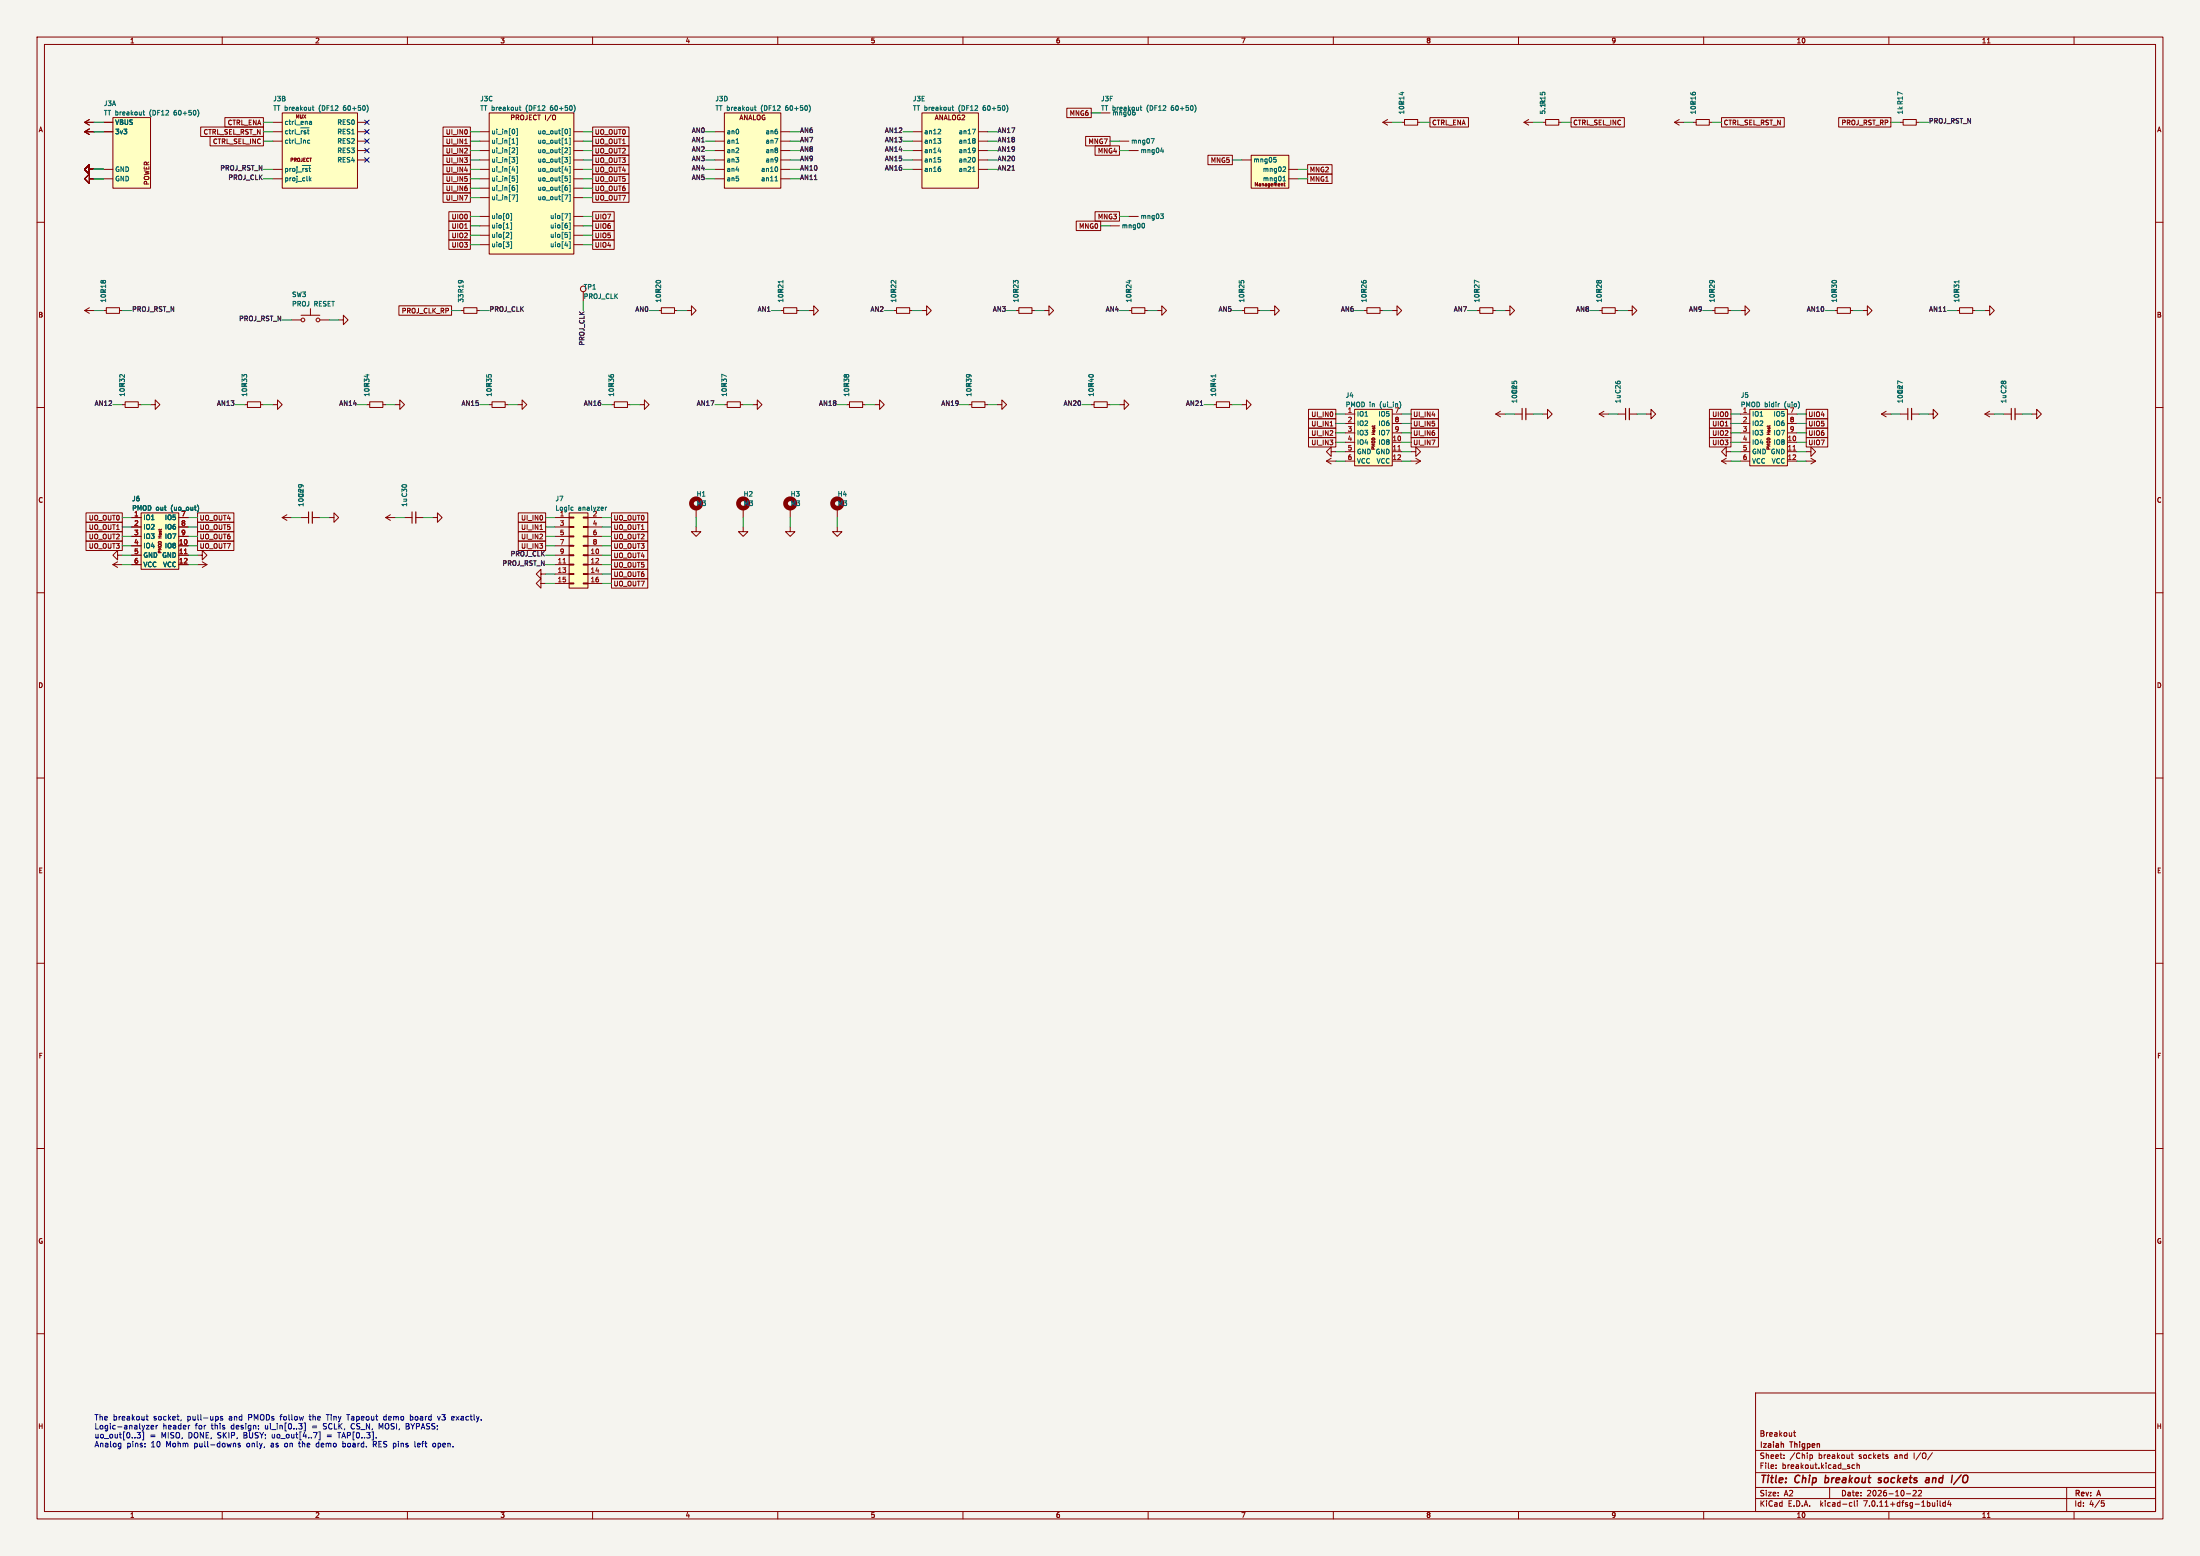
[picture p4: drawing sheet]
<svg xmlns="http://www.w3.org/2000/svg" width="594mm" height="420mm" viewBox="0 0 594 420" stroke-linecap="round" stroke-linejoin="round" font-family="sans-serif">
<path d="M0 0h594v420h-594z" fill="#f5f4ef" stroke="#f5f4ef" stroke-width=".27"/>
<g fill="none" stroke="#840000" stroke-width=".27">
<path d="M10 10h574v400h-574zM12 12h570v396h-570zM60 10v2M110 10v2M160 10v2M210 10v2M260 10v2M310 10v2M360 10v2M410 10v2M460 10v2M510 10v2"/>
<path d="M536.6 11.6h.7M560 10v2M22.9 35.6h2.5M22.9 33h2.5M22.9 35.6l1.2 .7M22.9 33l1.2 .8M24.1 34.8l-1.2 .8M24.1 32.3l-1.2 .7M27.9 35.6h2.6M27.9 33h2.6M30.5 31.8h10.1v19h-10.1zM54.2 34.3h16.9v2.5h-16.9z"/>
<path d="M56.7 36.8h14.4v2.6h-14.4zM60.7 31.8h10.4v2.5h-10.4zM73.7 38.1h2.5M73.7 35.6h2.5M73.7 33h2.5M76.2 30.5h20.3v20.3h-20.3zM96.5 38.1h2.6M96.5 35.6h2.6M96.5 33h2.6M119.6 34.3h7.4v2.5h-7.4zM119.6 36.8h7.4v2.6h-7.4zM119.6 39.4h7.4v2.5h-7.4z"/>
<path d="M125.5 38.8h.7M129.5 38.1h2.6M129.5 35.6h2.6M132.1 30.5h22.8v38.1h-22.8zM149.9 31.2v.9M154.9 38.1h2.6M154.9 35.6h2.6M160 39.4h9.8v2.5h-9.8zM160 36.8h9.8v2.6h-9.8zM160 34.3h9.8v2.5h-9.8zM193 38.1h2.6M193 35.6h2.6"/>
<path d="M195.6 30.5h15.2v20.3h-15.2zM210.8 38.1h2.6M210.8 35.6h2.6M246.4 38.1h2.5M246.4 35.6h2.5M248.9 30.5h15.3v20.3h-15.3zM264.2 38.1h2.5M264.2 35.6h2.5M288 29.2h6.6v2.6h-6.6zM293.1 36.8h6.6v2.6h-6.6zM295.7 39.4h6.6v2.5h-6.6zM302.3 38.1h2.5"/>
<path d="M373.4 33h2.5M373.4 33l1.2 .8M374.6 32.3l-1.2 .7M378.5 33h.7M379.2 32.3h3.6v1.5h-3.6zM382.8 33h.7M386.1 31.8h10.4v2.5h-10.4zM411.5 33h2.5M411.5 33l1.2 .8M412.7 32.3l-1.2 .7M416.6 33h.7M417.3 32.3h3.6v1.5h-3.6z"/>
<path d="M420.9 33h.7M424.2 31.8h14.4v2.5h-14.4zM452.1 33h2.6M452.1 33l1.3 .8M453.4 32.3l-1.3 .7M457.2 33h.8M458 32.3h3.5v1.5h-3.5zM461.5 33h.8M464.8 31.8h17v2.5h-17zM496.4 31.8h14.1v2.5h-14.1zM513.1 33h.7M513.8 32.3h3.6v1.5h-3.6z"/>
<path d="M517.4 33h.8M10 60h2M24.1 45.7v-1.2l-1.2 1.2 1.2 1.3v-1.3h1.3M24.1 48.3v-1.3l-1.2 1.3 1.2 1.2v-1.2h1.3M27.9 45.7h2.6M27.9 48.3h2.6M73.7 45.7h2.5M73.7 48.3h2.5M96.5 43.2h2.6M96.5 40.6h2.6M119.6 41.9h7.4v2.6h-7.4zM119.6 44.5h7.4v2.5h-7.4z"/>
<path d="M119.6 47h7.4v2.5h-7.4zM119.6 49.5h7.4v2.6h-7.4zM119.6 52.1h7.4v2.5h-7.4zM121.2 59.7h5.8v2.5h-5.8zM121.2 57.2h5.8v2.5h-5.8zM129.5 45.7h2.6M129.5 48.3h2.6M129.5 43.2h2.6M129.5 40.6h2.6M129.5 58.4h2.6M129.5 50.8h2.6M129.5 53.3h2.6"/>
<path d="M154.9 45.7h2.6M154.9 48.3h2.6M154.9 43.2h2.6M154.9 40.6h2.6M154.9 58.4h2.6M154.9 50.8h2.6M154.9 53.3h2.6M160 57.2h5.8v2.5h-5.8zM160 59.7h5.8v2.5h-5.8zM160 47h9.8v2.5h-9.8zM160 44.5h9.8v2.5h-9.8zM160 49.5h9.8v2.6h-9.8z"/>
<path d="M160 41.9h9.8v2.6h-9.8zM160 52.1h9.8v2.5h-9.8zM193 45.7h2.6M193 48.3h2.6M193 43.2h2.6M193 40.6h2.6M210.8 45.7h2.6M210.8 48.3h2.6M210.8 43.2h2.6M210.8 40.6h2.6M246.4 45.7h2.5M246.4 43.2h2.5"/>
<path d="M246.4 40.6h2.5M264.2 45.7h2.5M264.2 43.2h2.5M264.2 40.6h2.5M290.6 59.7h6.6v2.5h-6.6zM295.7 57.2h6.6v2.5h-6.6zM304.8 40.6h2.5M304.8 58.4h2.5M326.1 41.9h6.6v2.6h-6.6zM335.3 43.2h2.5M337.8 41.9h10.2v8.9h-10.2zM346.6 49.6h.4"/>
<path d="M346.8 49.3v.8l.2 .1M348 45.7h2.5M348 48.3h2.5M353.1 47h6.6v2.5h-6.6zM353.1 44.5h6.6v2.5h-6.6zM582 60h2M121.2 64.8h5.8v2.5h-5.8zM121.2 62.2h5.8v2.6h-5.8zM129.5 66h2.6M129.5 63.5h2.6M129.5 61h2.6M154.9 66h2.6"/>
<path d="M154.9 63.5h2.6M154.9 61h2.6M157.5 78.7v2.6M160 62.2h5.8v2.6h-5.8zM160 64.8h5.8v2.5h-5.8zM299.7 61h2.6M22.9 83.8h2.5M22.9 83.8l1.2 .8M24.1 83.1l-1.2 .7M27.9 83.8h.8M28.7 83.1h3.6v1.5h-3.6zM32.3 83.8h.7"/>
<path d="M78.7 86.4h2.6M81.3 85.1h5.1M83.8 83.3v1.8M86.4 86.4h2.5M91.4 86.4h1.3v-1.3l1.3 1.3-1.3 1.2v-1.2M107.7 82.6h14.2v2.5h-14.2zM124.5 83.8h.7M125.2 83.1h3.6v1.5h-3.6zM128.8 83.8h.7M177.8 83.8h.8M178.6 83.1h3.5v1.5h-3.5zM182.1 83.8h.8"/>
<path d="M185.4 83.8h1.3v-1.2l1.3 1.2-1.3 1.3v-1.3M210.8 83.8h.8M211.6 83.1h3.5v1.5h-3.5zM215.1 83.8h.8M218.4 83.8h1.3v-1.2l1.3 1.2-1.3 1.3v-1.3M241.3 83.8h.8M242.1 83.1h3.5v1.5h-3.5zM245.6 83.8h.8M248.9 83.8h1.3v-1.2l1.3 1.2-1.3 1.3v-1.3M274.3 83.8h.8M275.1 83.1h3.5v1.5h-3.5zM278.6 83.8h.8"/>
<path d="M281.9 83.8h1.3v-1.2l1.3 1.2-1.3 1.3v-1.3M304.8 83.8h.8M305.6 83.1h3.5v1.5h-3.5zM309.1 83.8h.8M312.4 83.8h1.3v-1.2l1.3 1.2-1.3 1.3v-1.3M335.3 83.8h.7M336 83.1h3.6v1.5h-3.6zM339.6 83.8h.8M342.9 83.8h1.3v-1.2l1.2 1.2-1.2 1.3v-1.3M368.3 83.8h.8M369.1 83.1h3.5v1.5h-3.5zM372.6 83.8h.8"/>
<path d="M375.9 83.8h1.3v-1.2l1.3 1.2-1.3 1.3v-1.3M398.8 83.8h.7M399.5 83.1h3.6v1.5h-3.6zM403.1 83.8h.8M406.4 83.8h1.3v-1.2l1.2 1.2-1.2 1.3v-1.3M431.8 83.8h.8M432.6 83.1h3.5v1.5h-3.5zM436.1 83.8h.8M439.4 83.8h1.3v-1.2l1.3 1.2-1.3 1.3v-1.3M462.3 83.8h.7M463 83.1h3.6v1.5h-3.6zM466.6 83.8h.8"/>
<path d="M469.9 83.8h1.3v-1.2l1.2 1.2-1.2 1.3v-1.3M495.3 83.8h.8M496.1 83.1h3.5v1.5h-3.5zM499.6 83.8h.8M502.9 83.8h1.3v-1.2l1.3 1.2-1.3 1.3v-1.3M528.3 83.8h.8M529.1 83.1h3.5v1.5h-3.5zM532.6 83.8h.8M535.9 83.8h1.3v-1.2l1.3 1.2-1.3 1.3v-1.3M10 110h2M33 109.2h.8M33.8 108.5h3.5v1.5h-3.5z"/>
<path d="M37.3 109.2h.8M40.6 109.2h1.3v-1.2l1.3 1.2-1.3 1.3v-1.3M66 109.2h.8M66.8 108.5h3.6v1.5h-3.6zM70.4 109.2h.7M73.7 109.2h1.2v-1.2l1.3 1.2-1.3 1.3v-1.3M99.1 109.2h.7M99.8 108.5h3.6v1.5h-3.6zM103.4 109.2h.7M106.7 109.2h1.2v-1.2l1.3 1.2-1.3 1.3v-1.3M132.1 109.2h.7M132.8 108.5h3.6v1.5h-3.6z"/>
<path d="M136.4 109.2h.8M139.7 109.2h1.3v-1.2l1.2 1.2-1.2 1.3v-1.3M165.1 109.2h.8M165.9 108.5h3.5v1.5h-3.5zM169.4 109.2h.8M172.7 109.2h1.3v-1.2l1.3 1.2-1.3 1.3v-1.3M195.6 109.2h.7M196.3 108.5h3.6v1.5h-3.6zM199.9 109.2h.8M203.2 109.2h1.3v-1.2l1.2 1.2-1.2 1.3v-1.3M228.6 109.2h.8M229.4 108.5h3.5v1.5h-3.5z"/>
<path d="M232.9 109.2h.8M236.2 109.2h1.3v-1.2l1.3 1.2-1.3 1.3v-1.3M261.6 109.2h.8M262.4 108.5h3.5v1.5h-3.5zM265.9 109.2h.8M269.2 109.2h1.3v-1.2l1.3 1.2-1.3 1.3v-1.3M294.6 109.2h.8M295.4 108.5h3.6v1.5h-3.6zM299 109.2h.7M302.3 109.2h1.2v-1.2l1.3 1.2-1.3 1.3v-1.3M327.7 109.2h.7M328.4 108.5h3.6v1.5h-3.6z"/>
<path d="M332 109.2h.7M335.3 109.2h1.2v-1.2l1.3 1.2-1.3 1.3v-1.3M353.3 113h7.4v2.6h-7.4zM353.3 118.1h7.4v2.6h-7.4zM353.3 110.5h7.4v2.5h-7.4zM353.3 115.6h7.4v2.5h-7.4zM359.1 115h.8M363.2 111.8h2.6M363.2 119.4h2.6M363.2 114.3h2.6M363.2 116.8h2.6M365.8 110.5h10.1v15.2h-10.1z"/>
<path d="M375.9 111.8h2.6M375.9 119.4h2.6M375.9 114.3h2.6M375.9 116.8h2.6M381 110.5h7.4v2.5h-7.4zM381 113h7.4v2.6h-7.4zM381 115.6h7.4v2.5h-7.4zM381 118.1h7.4v2.6h-7.4zM403.9 111.8h2.5M403.9 111.8l1.2 .7M405.1 111l-1.2 .8M408.9 111.8h2.1"/>
<path d="M412 111.8h2M416.6 111.8h1.2v-1.3l1.3 1.3-1.3 1.2v-1.2M431.8 111.8h2.5M431.8 111.8l1.3 .7M433.1 111l-1.3 .8M436.9 111.8h2M439.9 111.8h2.1M444.5 111.8h1.3v-1.3l1.2 1.3-1.2 1.2v-1.2M461.6 110.5h5.8v2.5h-5.8zM461.6 113h5.8v2.6h-5.8zM461.6 115.6h5.8v2.5h-5.8zM461.6 118.1h5.8v2.6h-5.8z"/>
<path d="M469.9 111.8h2.5M469.9 119.4h2.5M469.9 114.3h2.5M469.9 116.8h2.5M472.4 110.5h10.2v15.2h-10.2zM482.6 111.8h2.5M482.6 119.4h2.5M482.6 114.3h2.5M482.6 116.8h2.5M487.7 110.5h5.8v2.5h-5.8zM487.7 113h5.8v2.6h-5.8zM487.7 115.6h5.8v2.5h-5.8z"/>
<path d="M487.7 118.1h5.8v2.6h-5.8zM508 111.8h2.5M508 111.8l1.3 .7M509.3 111l-1.3 .8M513.1 111.8h2M516.1 111.8h2.1M520.7 111.8h1.3v-1.3l1.2 1.3-1.2 1.2v-1.2M535.9 111.8h2.6M535.9 111.8l1.3 .7M537.2 111l-1.3 .8M541 111.8h2.1M544.1 111.8h2"/>
<path d="M548.6 111.8h1.3v-1.3l1.3 1.3-1.3 1.2v-1.2M582 110h2M23.2 138.4h9.8v2.6h-9.8zM35.6 139.7h2.5M38.1 138.4h10.2v15.3h-10.2zM48.3 139.7h2.5M53.3 138.4h9.8v2.6h-9.8zM76.2 139.7h2.5M76.2 139.7l1.3 .8M77.5 138.9l-1.3 .8M81.3 139.7h2M84.3 139.7h2.1"/>
<path d="M88.9 139.7h1.3v-1.3l1.2 1.3-1.2 1.3v-1.3M104.1 139.7h2.6M104.1 139.7l1.3 .8M105.4 138.9l-1.3 .8M109.2 139.7h2.1M112.3 139.7h2M116.8 139.7h1.3v-1.3l1.3 1.3-1.3 1.3v-1.3M139.9 138.4h7.4v2.6h-7.4zM149.9 139.7h3.8M153.7 139.6h1.2v.2h-1.2zM153.7 138.4h5v20.4h-5zM157.5 139.6h1.2v.2h-1.2z"/>
<path d="M158.7 139.7h3.9M165.1 138.4h9.8v2.6h-9.8zM188 137.2v2.5M200.7 137.2v2.5M213.4 137.2v2.5M226.1 137.2v2.5M358.1 124.5h2.6M358.1 124.5l1.3 .7M359.4 121.9v-1.2l-1.3 1.2 1.3 1.3v-1.3h1.3M359.4 123.7l-1.3 .8M363.2 124.5h2.6M363.2 121.9h2.6"/>
<path d="M375.9 124.5h2.6M375.9 121.9h2.6M381 121.9h1.3v-1.2l1.2 1.2-1.2 1.3v-1.3M381 124.5h2.5M382.3 123.7l1.2 .8M383.5 124.5l-1.2 .7M464.8 124.5h2.6M464.8 124.5l1.3 .7M466.1 121.9v-1.2l-1.3 1.2 1.3 1.3v-1.3h1.3M466.1 123.7l-1.3 .8M469.9 124.5h2.5M469.9 121.9h2.5"/>
<path d="M482.6 124.5h2.5M482.6 121.9h2.5M487.7 121.9h1.2v-1.2l1.3 1.2-1.3 1.3v-1.3M487.7 124.5h2.5M488.9 123.7l1.3 .8M490.2 124.5l-1.3 .7M10 160h2M23.2 143.5h9.8v2.6h-9.8zM23.2 141h9.8v2.5h-9.8zM23.2 146.1h9.8v2.5h-9.8zM30.5 152.4h2.5M30.5 152.4l1.2 .8"/>
<path d="M31.7 149.9v-1.3l-1.2 1.3 1.2 1.2v-1.2h1.3M31.7 151.6l-1.2 .8M35.6 149.9h2.5M35.6 152.4h2.5M35.6 142.2h2.5M35.6 144.8h2.5M35.6 147.3h2.5M48.3 149.9h2.5M48.3 152.4h2.5M48.3 142.2h2.5M48.3 144.8h2.5M48.3 147.3h2.5"/>
<path d="M53.3 149.9h1.3v-1.3l1.3 1.3-1.3 1.2v-1.2M53.3 141h9.8v2.5h-9.8zM53.3 143.5h9.8v2.6h-9.8zM53.3 146.1h9.8v2.5h-9.8zM53.3 152.4h2.6M54.6 151.6l1.3 .8M55.9 152.4l-1.3 .8M139.9 143.5h7.4v2.6h-7.4zM139.9 141h7.4v2.5h-7.4zM139.9 146.1h7.4v2.5h-7.4zM145.8 142.9h.7M146 154.9v-1.2l-1.2 1.2 1.2 1.3v-1.3h1.3"/>
<path d="M146 157.5v-1.3l-1.2 1.3 1.2 1.3v-1.3h1.3M149.9 149.9h3.8M149.9 152.4h3.8M149.9 154.9h3.8M149.9 157.5h3.8M149.9 142.2h3.8M149.9 144.8h3.8M149.9 147.3h3.8M153.7 157.4h1.2v.2h-1.2zM153.7 154.8h1.2v.3h-1.2zM153.7 152.3h1.2v.2h-1.2zM153.7 149.7h1.2v.3h-1.2z"/>
<path d="M153.7 147.2h1.2v.2h-1.2zM153.7 144.7h1.2v.2h-1.2zM153.7 142.1h1.2v.3h-1.2zM157.5 157.4h1.2v.2h-1.2zM157.5 154.8h1.2v.3h-1.2zM157.5 152.3h1.2v.2h-1.2zM157.5 149.7h1.2v.3h-1.2zM157.5 147.2h1.2v.2h-1.2zM157.5 144.7h1.2v.2h-1.2zM157.5 142.1h1.2v.3h-1.2zM158.7 149.9h3.9M158.7 152.4h3.9"/>
<path d="M158.7 154.9h3.9M158.7 157.5h3.9M158.7 142.2h3.9M158.7 144.8h3.9M158.7 147.3h3.9M165.1 143.5h9.8v2.6h-9.8zM165.1 146.1h9.8v2.5h-9.8zM165.1 151.1h9.8v2.6h-9.8zM165.1 156.2h9.8v2.6h-9.8zM165.1 153.7h9.8v2.5h-9.8zM165.1 141h9.8v2.5h-9.8zM165.1 148.6h9.8v2.5h-9.8z"/>
<path d="M188 142.2v1.3h1.2l-1.2 1.3-1.3-1.3h1.3M200.7 142.2v1.3h1.2l-1.2 1.3-1.3-1.3h1.3M213.4 142.2v1.3h1.2l-1.2 1.3-1.3-1.3h1.3M226.1 142.2v1.3h1.2l-1.2 1.3-1.3-1.3h1.3M582 160h2M10 210h2M582 210h2M10 260h2M582 260h2M10 310h2M582 310h2M10 360h2"/>
<path d="M474 376h108v32h-108zM582 360h2M474 397.5h108M474 391.5h108M479.5 396.2v.2M479.5 395.4v.2M481.7 393.5v.2M481.7 392.7v.2M484.2 386.7h.6M484.5 386.2v1.3l.3 .2M488.7 392.7h.4l.3 .3-.2 .6h-.5M499.8 392.7h.6"/>
<path d="M500 392.2v1.3l.4 .2M500.7 395.4h-.4l-.3 .3 .2 .6h.5M501.4 395.5l.6-.1v1M501.4 394.9v1.5M509.7 393.2v.4M521.7 392.1l-1.2 1.9M60 408v2M110 408v2M160 408v2M210 408v2M260 408v2M310 408v2"/>
<path d="M360 408v2M410 408v2M460 408v2M474 404.5h108M474 401.5h108M494 401.5v3M499.6 405.6h.4M500 406.5l-.4 .1M500.7 405.1v1.3l.2 .2M501.5 405.1v.1M501.5 405.6v1M510 408v2"/>
<path d="M514.7 403.2h1.2M516.5 402.4l.6-.1 .3 .4-.9 1.1h.9M518 402.4l.5-.1 .3 .4-.9 1.1h.9M523.1 405.1v.1M523.1 405.6v1M523.8 405.1v1.3l.2 .2M525.2 405.6h-.4l-.3 .3 .2 .6h.5M525.2 405.1v1.5M526.2 405l-.3 1.1h.9M526.6 405.6v1M536.6 409.6h.7M558 401.5v6.5"/>
<path d="M560 408v2M567.4 405.1h.7M567.5 405.6h.4l.3 .3-.2 .6-.5 .1"/>
<circle cx="157.5" cy="78" r=".76"/>
<circle cx="81.8" cy="86.4" r=".51"/>
<circle cx="85.9" cy="86.4" r=".51"/>
</g>
<path d="M492.9 398.2l-.2 2M508 399l-.5-.1-.3 .2 .1 .3 .6 .2-.1 .5h-.7M520.1 399h.7v1.2M520.9 399.3l-.7 .1M529.5 398.1l-2 2.6M492.7 400.1l.2 .1M520.8 400.1l-.7 .1" fill="none" stroke="#840000" stroke-width=".4"/>
<path d="M411 110.2v3.1M438.9 110.2v3.1M515.1 110.2v3.1M543.1 110.2v3.1M83.3 138.2v3M111.3 138.2v3M481.3 389.7l.3 .2v.8" fill="none" stroke="#840000" stroke-width=".3"/>
<path d="M412 110.2v3.1M439.9 110.2v3.1M516.1 110.2v3.1M544.1 110.2v3.1M84.3 138.2v3M112.3 138.2v3" fill="none" stroke="#840000" stroke-width=".33"/>
<g fill="none" stroke="#840000" stroke-width="1.3">
<circle cx="188" cy="135.9" r="1.27"/>
<circle cx="200.7" cy="135.9" r="1.27"/>
<circle cx="213.4" cy="135.9" r="1.27"/>
<circle cx="226.1" cy="135.9" r="1.27"/>
</g>
<g fill="#ffffc2" stroke="#ffffc2" stroke-width=".27">
<path d="M76.2 30.5h20.3v20.3h-20.3z"/>
<path d="M30.5 31.8h10.1v19h-10.1z"/>
<path d="M153.7 138.4h5v20.4h-5z"/>
<path d="M132.1 30.5h22.8v38.1h-22.8z"/>
<path d="M248.9 30.5h15.3v20.3h-15.3z"/>
<path d="M337.8 41.9h10.2v8.9h-10.2z"/>
<path d="M195.6 30.5h15.2v20.3h-15.2z"/>
<path d="M472.4 110.5h10.2v15.2h-10.2z"/>
<path d="M38.1 138.4h10.2v15.3h-10.2z"/>
<path d="M365.8 110.5h10.1v15.2h-10.1z"/>
</g>
<g fill="none" stroke="#006464" stroke-width=".27">
<path d="M38.6 30.2h.5M38.8 29.8v1.1l.3 .2M53.3 29.6a1.46 1.46 0 0 1 0 1.9M83.5 33.4l.2 .2 .4-.1M83.6 32.8h.5v.8M83.6 37.9l-.3-.1-.3 .3 .2 .5h.4M84.1 33.1l-.6 .2M84.3 28.9h.5M84.5 28.5v1.1l.3 .2M99 28.3a1.46 1.46 0 0 1 0 2M138.3 38.7h.7M138.7 39.9l.3 .3-.1 .3-.7 .7h.8"/>
<path d="M138.8 34.9l.2 .5-.2 .7M139.4 34.7h.3v1.9h-.3M139.4 37.3h.3v1.8h-.3M139.4 39.8h.3v1.8h-.3M140.2 28.9h.5M140.4 28.5v1.1l.3 .2M152.5 38.7h.7M152.7 39.9l.4 .1 .1 .3-.7 .9h.7M152.8 34.9a.69 .69 0 0 1 .3 1.1M153.1 36.1h-.3M153.1 36v.1M153.7 34.7h.3v1.9h-.3"/>
<path d="M153.7 37.3h.3v1.8h-.3M153.7 39.8h.3v1.8h-.3M154.9 28.3a1.46 1.46 0 0 1 0 2M198.7 38.7h.8M203.7 28.9h.5M203.9 28.5v1.1l.3 .2M218.4 28.3a1.46 1.46 0 0 1 0 2M253.2 37.4h.8l-.4 .5M253.9 34.9v.5l-.7 .7h.8M253.9 38v.6M257 28.9h.5M257.2 28.5v1.1l.3 .2"/>
<path d="M262.5 34.9h.9l-.6 1.2M263.2 37.5v.4M263.2 38v.6M271.8 28.3a1.46 1.46 0 0 1 0 2M306.5 30.5l-.1 .4-.4 .2M307.8 28.9h.5M308 28.5v1.1l.3 .2M310.8 37.4h.8l-.5 1.3M322.6 28.3a1.46 1.46 0 0 1 0 2M81.6 44.7h2.3M83.5 47.6v1.2M83.6 48.4l.4 .4"/>
<path d="M84 48l-.5 .5M137.8 57.6h.3v1.8h-.3M138.2 42.5h.8l-.4 .5M138.2 52.6h.8l-.5 1.3M138.3 45.9h.7M138.3 47.6h.6M138.6 50.1h.3M138.7 43l.3 .2-.3 .6M138.7 48.1l.3 .2-.3 .5M138.7 50.6l.3 .2-.3 .6M138.9 45.5v.8M139.4 42.4h.3v1.8h-.3"/>
<path d="M139.4 44.9h.3v1.8h-.3M139.4 47.4h.3v1.9h-.3M139.4 50h.3v1.8h-.3M139.4 52.5h.3v1.8h-.3M152.5 57.7h.8l-.5 1.3M152.5 42.5h.7l-.4 .5 .4 .1v.4l-.6 .3M152.5 52.6h.8l-.5 1.3M152.5 45.9h.8M152.6 47.6h.6M152.7 48.1l.5 .2v.4l-.5 .1M152.8 50.6l.4 .2v.5l-.4 .1M152.9 50.1h.2"/>
<path d="M153.1 45.5v.8M153.7 42.4h.3v1.8h-.3M153.7 44.9h.3v1.8h-.3M153.7 47.4h.3v1.9h-.3M153.7 50h.3v1.8h-.3M153.7 52.5h.3v1.8h-.3M153.7 57.6h.3v1.8h-.3M209.2 48.8h.8M209.5 47.8l.1-.2v1.2M209.8 45.2v1M253.3 40.8h.8M253.3 42.5h.6"/>
<path d="M253.9 43v.7M253.9 45.6v.6M262.6 46.3h.7M262.8 45.2l.1-.2v1.3M263.2 40l.1 .7-.2 .4M263.2 42.6v1M263.3 40.5l-.1 .2M313.3 57.7h.8l-.4 .5 .4 .1v.5l-.6 .2M313.4 40.8h.8M314 40.4v.8M343.9 42.5h.6M344.1 43l.5 .2-.1 .4-.4 .2"/>
<path d="M346.4 48.8h.7M346.5 47.9l.3-.3v1.2M346.6 45l.4 .1 .1 .3-.8 .9h.8M137.8 65.2h.3v1.8h-.3M137.8 60.1h.3v1.9h-.3M137.8 62.7h.3v1.8h-.3M152.5 66.2h.8M153.7 65.2h.3v1.8h-.3M153.7 60.1h.3v1.9h-.3M153.7 62.7h.3v1.8h-.3M211.4 75.7v.7M308.7 60.3a.72 .72 0 0 1-.1 1.2"/>
<path d="M528.9 75.7v.7M328.2 101.1v.7M378 108.6l.2 .6-.2 .8M480.4 109h.1M53.3 136.3a1.49 1.49 0 0 1 0 1.9M154.6 136.9l.1 .1M154.7 137.7h-.1M163.5 136.9v.8M163.8 136.9l-.3 .2"/>
</g>
<path d="M377.4 121.5h.8M484.1 121.5h.7M49.8 149.4h.7M152 152h.7" fill="none" stroke="#a90000" stroke-width=".27"/>
<path d="M219.9 48.5h.7M273.2 46h.7M524.7 84.1h.7M324.1 109.5h.7" fill="none" stroke="#0f0f0f" stroke-width=".27"/>
<g fill="none" stroke="#0000c2" stroke-width=".27">
<path d="M32.6 389.6l-.1 1.4M32.6 390.5l-.1 .1M37.8 387.3l.1 .2-.1 .6-.8-.1M38.8 386.5v2.1h-.4M39.1 390.4v.2M39.1 389.6v.2M39.4 382.3h.6M39.5 384.7h.8l-.8 1h.8M39.6 381.8v1.3l.4 .2M41 384.7l-.2 .2v.6l.2 .2h.4M41.3 384.7l.2 .4-.7 .1M42.1 384.7v1"/>
<path d="M42.4 384.7l-.3 .3M48.9 383.2l-.1 .3M58.6 382.3l.3 .3v.4l-.3 .3M60.1 382.4l-.4-.1-.2 .2 .1 .2 .5 .2v.3h-.6M63.4 389.6l.2 .2v.8M64.5 389.6l-.2 .2 .1 .2 .5 .1v.2l-.2 .3-.4-.1M64.7 389.6h.2M76.9 389.7v.7M80.8 389.1v1.2l.2 .3M82.1 384.1h.3v2.1h-.3M83.4 382.3h.6M84.6 386.6h1l-.6 1.5"/>
<path d="M85.9 389.6l-.5 .2v.6l.5 .2M86.4 386.5v2.1h-.3M87.3 385.7h.2M87.4 384.4v.5M88.1 381.8h.8M92.6 390.5h.5M92.6 389.1v1.5M93.6 381.8h.8M94 381.8v1.5M94.9 384.6l-.1 .5 .3 .6M100.8 389.1v1.5M101.1 389.8l.5 .8"/>
<path d="M101.6 389.7l-.8 .1M102.4 384.2l.5 1.1M104.1 382.3l-.5 .3v.6l.5 .1M109.6 385.7h.6M109.6 384.9h.5M110.1 384.9l.3 .1M110.3 384.9h-.2M110.8 382.4l.4-.1 .3 .3M110.8 381.8v1.5M111.5 383l-.3 .3-.4-.1M112.1 390.5l.1 .1M113.2 389.6l-.5 .2 .1 .7 .4 .1"/>
<path d="M113.4 389.9l-.7 .2M117 389.6h.4l.2 .2v.6l-.6 .1M118.1 382.3l.4 1 .4-1M122.6 382.4v.3l-.7 .1"/>
</g>
<g fill="none" stroke="#009600" stroke-width=".27">
<path d="M25.4 33h2.5M25.4 35.6h2.5M71.1 38.1h2.6M71.1 33h2.6M71.1 35.6h2.6M127 38.1h2.5M127 35.6h2.5M157.5 38.1h2.5M157.5 35.6h2.5M190.5 38.1h2.5M190.5 35.6h2.5M213.4 38.1h2.5"/>
<path d="M213.4 35.6h2.5M243.8 38.1h2.6M243.8 35.6h2.6M266.7 38.1h2.5M266.7 35.6h2.5M294.6 30.5h2.6M299.7 38.1h2.6M375.9 33h2.6M383.5 33h2.6M414 33h2.6M421.6 33h2.6M454.7 33h2.5"/>
<path d="M462.3 33h2.5M510.5 33h2.6M518.2 33h2.5M25.4 45.7h2.5M25.4 48.3h2.5M71.1 45.7h2.6M71.1 48.3h2.6M127 45.7h2.5M127 48.3h2.5M127 43.2h2.5M127 40.6h2.5M127 50.8h2.5"/>
<path d="M127 53.3h2.5M127 58.4h2.5M157.5 45.7h2.5M157.5 48.3h2.5M157.5 43.2h2.5M157.5 40.6h2.5M157.5 50.8h2.5M157.5 53.3h2.5M157.5 58.4h2.5M190.5 45.7h2.5M190.5 48.3h2.5M190.5 43.2h2.5"/>
<path d="M190.5 40.6h2.5M213.4 45.7h2.5M213.4 48.3h2.5M213.4 43.2h2.5M213.4 40.6h2.5M243.8 45.7h2.6M243.8 43.2h2.6M243.8 40.6h2.6M266.7 45.7h2.5M266.7 43.2h2.5M266.7 40.6h2.5M302.3 40.6h2.5"/>
<path d="M302.3 58.4h2.5M332.7 43.2h2.6M350.5 45.7h2.6M350.5 48.3h2.6M127 61h2.5M127 63.5h2.5M127 66h2.5M157.5 61h2.5M157.5 63.5h2.5M157.5 66h2.5M297.2 61h2.5M25.4 83.8h2.5"/>
<path d="M33 83.8h2.6M76.2 86.4h2.5M88.9 86.4h2.5M121.9 83.8h2.6M129.5 83.8h2.6M157.5 81.3v2.5M175.3 83.8h2.5M182.9 83.8h2.5M208.3 83.8h2.5M215.9 83.8h2.5M238.8 83.8h2.5M246.4 83.8h2.5"/>
<path d="M271.8 83.8h2.5M279.4 83.8h2.5M302.3 83.8h2.5M309.9 83.8h2.5M332.7 83.8h2.6M340.4 83.8h2.5M365.8 83.8h2.5M373.4 83.8h2.5M396.2 83.8h2.6M403.9 83.8h2.5M429.3 83.8h2.5M436.9 83.8h2.5"/>
<path d="M459.7 83.8h2.6M467.4 83.8h2.5M492.8 83.8h2.5M500.4 83.8h2.5M525.8 83.8h2.5M533.4 83.8h2.5M30.5 109.2h2.5M38.1 109.2h2.5M63.5 109.2h2.5M71.1 109.2h2.6M96.5 109.2h2.6M104.1 109.2h2.6"/>
<path d="M129.5 109.2h2.6M137.2 109.2h2.5M162.6 109.2h2.5M170.2 109.2h2.5M193 109.2h2.6M200.7 109.2h2.5M226.1 109.2h2.5M233.7 109.2h2.5M259.1 109.2h2.5M266.7 109.2h2.5M292.1 109.2h2.5M299.7 109.2h2.6"/>
<path d="M325.1 109.2h2.6M332.7 109.2h2.6M360.7 114.3h2.5M360.7 111.8h2.5M360.7 119.4h2.5M360.7 116.8h2.5M378.5 114.3h2.5M378.5 111.8h2.5M378.5 119.4h2.5M378.5 116.8h2.5M406.4 111.8h2.5M414 111.8h2.6"/>
<path d="M434.3 111.8h2.6M442 111.8h2.5M467.4 114.3h2.5M467.4 111.8h2.5M467.4 119.4h2.5M467.4 116.8h2.5M485.1 114.3h2.6M485.1 111.8h2.6M485.1 119.4h2.6M485.1 116.8h2.6M510.5 111.8h2.6M518.2 111.8h2.5"/>
<path d="M538.5 111.8h2.5M546.1 111.8h2.5M33 139.7h2.6M50.8 139.7h2.5M78.7 139.7h2.6M86.4 139.7h2.5M106.7 139.7h2.5M114.3 139.7h2.5M147.3 139.7h2.6M162.6 139.7h2.5M188 139.7v2.5M200.7 139.7v2.5"/>
<path d="M213.4 139.7v2.5M226.1 139.7v2.5M360.7 124.5h2.5M360.7 121.9h2.5M378.5 124.5h2.5M378.5 121.9h2.5M467.4 124.5h2.5M467.4 121.9h2.5M485.1 124.5h2.6M485.1 121.9h2.6M33 152.4h2.6M33 142.2h2.6"/>
<path d="M33 144.8h2.6M33 147.3h2.6M33 149.9h2.6M50.8 152.4h2.5M50.8 142.2h2.5M50.8 144.8h2.5M50.8 147.3h2.5M50.8 149.9h2.5M147.3 152.4h2.6M147.3 142.2h2.6M147.3 144.8h2.6M147.3 147.3h2.6"/>
<path d="M147.3 149.9h2.6M147.3 157.5h2.6M147.3 154.9h2.6M162.6 152.4h2.5M162.6 142.2h2.5M162.6 144.8h2.5M162.6 147.3h2.5M162.6 149.9h2.5M162.6 157.5h2.5M162.6 154.9h2.5"/>
</g>
<path d="M98.5 37.5l1.2 1.2M98.5 35l1.2 1.2M98.5 32.4l1.2 1.2M99.7 37.5l-1.2 1.2M99.7 35l-1.2 1.2M99.7 32.4l-1.2 1.2M98.5 42.6l1.2 1.2M98.5 40l1.2 1.2M99.7 42.6l-1.2 1.2M99.7 40l-1.2 1.2" fill="none" stroke="#000084" stroke-width=".27"/>
<g font-size="2.8" fill="#840000">
<text x="475" y="400.9">Title:</text>
<text x="484.7" y="400.9">Chip</text>
<text x="493.6" y="400.9">breakout</text>
<text x="508.8" y="400.9">sockets</text>
<text x="522.4" y="400.9">and</text>
<text x="530.1" y="400.9">I/O</text>
</g>
<g font-size="2.1" fill="#0000c2">
<text x="25.4" y="383.7">The</text>
<text x="30.5" y="383.7">breakout</text>
<text x="41.5" y="383.7">socket,</text>
<text x="50.7" y="383.7">pull-ups</text>
<text x="62.1" y="383.7">and</text>
<text x="67.5" y="383.7">PMODs</text>
<text x="76.3" y="383.7">follow</text>
<text x="84.3" y="383.7">the</text>
<text x="89.1" y="383.7">Tiny</text>
<text x="94.7" y="383.7">Tapeout</text>
<text x="104.8" y="383.7">demo</text>
<text x="112.1" y="383.7">board</text>
<text x="119.7" y="383.7">v3</text>
<text x="123.6" y="383.7">exactly.</text>
<text x="25.4" y="386.1">Logic-analyzer</text>
<text x="25.4" y="388.5">uo_out[0..3]</text>
<text x="40.4" y="388.5">=</text>
<text x="43.6" y="388.5">MISO,</text>
<text x="43.9" y="386.1">header</text>
<text x="51" y="388.5">DONE, SKIP,</text>
<text x="52.8" y="386.1">for</text>
<text x="57.2" y="386.1">this</text>
<text x="62.7" y="386.1">design:</text>
<text x="66.2" y="388.5">BUSY;</text>
<text x="72" y="386.1">ui_in[0..3]</text>
<text x="74" y="388.5">uo_out[4..7]</text>
<text x="84.8" y="386.1">=</text>
<text x="88" y="386.1">SCLK,</text>
<text x="89" y="388.5">=</text>
<text x="92.2" y="388.5">TAP[0..3].</text>
<text x="95.7" y="386.1">CS_N,</text>
<text x="103.3" y="386.1">MOSI,</text>
<text x="110.8" y="386.1">BYPASS;</text>
<text x="25.4" y="391">Analog</text>
<text x="34.2" y="391">pins:</text>
<text x="40.9" y="391">10</text>
<text x="45" y="391">Mohm</text>
<text x="52.7" y="391">pull-downs</text>
<text x="67" y="391">only,</text>
<text x="73.7" y="391">as</text>
<text x="77.6" y="391">on</text>
<text x="81.6" y="391">the</text>
<text x="86.4" y="391">demo</text>
<text x="93.7" y="391">board.</text>
<text x="102.1" y="391">RES pins</text>
<text x="113.6" y="391">left</text>
<text x="118.7" y="391">open.</text>
</g>
<g font-size="2.1" fill="#840000">
<text x="475" y="388">Breakout</text>
<text x="475" y="394">Sheet:</text>
<text x="475" y="391.2">Izaiah</text>
<text x="483.2" y="394">/Chip</text>
<text x="483.5" y="391.2">Thigpen</text>
<text x="491" y="394">breakout</text>
<text x="502" y="394">sockets</text>
<text x="511.8" y="394">and</text>
<text x="517.1" y="394">I/O/</text>
<text x="475" y="396.7">File:</text>
<text x="481.1" y="396.7">breakout.kicad_sch</text>
<text x="475" y="406.9">KiCad</text>
<text x="475" y="404.1">Size:</text>
<text x="481.7" y="404.1">A2</text>
<text x="482.7" y="406.9">E.D.A.</text>
<text x="491.6" y="406.9">kicad-cli</text>
<text x="497" y="404.1">Date:</text>
<text x="503.5" y="406.9">7.0.11+dfsg-1build4</text>
<text x="504" y="404.1">2026-10-22</text>
<text x="560" y="404.3">Rev:</text>
<text x="560" y="406.9">Id:</text>
<text x="564.1" y="406.9">4/5</text>
<text x="566.4" y="404.3">A</text>
</g>
<g font-size="1.8" fill="#840000">
<text x="35" y="11.9">1</text>
<text x="85" y="11.9">2</text>
<text x="135" y="11.9">3</text>
<text x="185" y="11.9">4</text>
<text x="235" y="11.9">5</text>
<text x="285" y="11.9">6</text>
<text x="335" y="11.9">7</text>
<text x="385" y="11.9">8</text>
<text x="435" y="11.9">9</text>
<text x="485" y="11.9">10</text>
<text x="535" y="11.9">11</text>
<text x="10.3" y="35.9">A</text>
<text x="61.4" y="34">CTRL_ENA</text>
<text x="137.7" y="32.6">PROJECT I/O</text>
<text x="199.5" y="32.6">ANALOG</text>
<text x="252.3" y="32.6">ANALOG2</text>
<text x="288.7" y="31.4">MNG6</text>
<text x="386.6" y="34">CTRL_ENA</text>
<text x="424.7" y="34">CTRL_SEL_INC</text>
<text x="465.3" y="34">CTRL_SEL_RST_N</text>
<text x="497.1" y="34">PROJ_RST_RP</text>
<text x="582.3" y="35.9">A</text>
<text x="54.8" y="36.5">CTRL_SEL_RST_N</text>
<text x="57.4" y="39.1">CTRL_SEL_INC</text>
<text x="120.3" y="36.5">UI_IN0</text>
<text x="120.3" y="39.1">UI_IN1</text>
<text x="120.3" y="41.6">UI_IN2</text>
<text x="160.5" y="41.6">UO_OUT2</text>
<text x="160.5" y="39.1">UO_OUT1</text>
<text x="160.5" y="36.5">UO_OUT0</text>
<text x="293.8" y="39.1">MNG7</text>
<text x="296.3" y="41.6">MNG4</text>
<text x="120.3" y="44.1">UI_IN3</text>
<text x="120.3" y="46.7">UI_IN4</text>
<text x="160.5" y="46.7">UO_OUT4</text>
<text x="160.5" y="44.1">UO_OUT3</text>
<text x="326.8" y="44.1">MNG5</text>
<text x="353.5" y="46.7">MNG2</text>
<text x="40.5" y="50.1" transform="rotate(-90 40.5 50.1)">POWER</text>
<text x="120.3" y="49.2">UI_IN5</text>
<text x="120.3" y="51.8">UI_IN6</text>
<text x="160.5" y="49.2">UO_OUT5</text>
<text x="160.5" y="51.8">UO_OUT6</text>
<text x="353.5" y="49.2">MNG1</text>
<text x="120.3" y="54.3">UI_IN7</text>
<text x="121.8" y="59.4">UIO0</text>
<text x="160.5" y="59.4">UIO7</text>
<text x="160.5" y="54.3">UO_OUT7</text>
<text x="296.3" y="59.4">MNG3</text>
<text x="121.8" y="64.5">UIO2</text>
<text x="121.8" y="61.9">UIO1</text>
<text x="160.5" y="61.9">UIO6</text>
<text x="160.5" y="64.5">UIO5</text>
<text x="291.2" y="61.9">MNG0</text>
<text x="121.8" y="67">UIO3</text>
<text x="160.5" y="67">UIO4</text>
<text x="10.3" y="85.9">B</text>
<text x="108.4" y="84.8">PROJ_CLK_RP</text>
<text x="582.3" y="85.9">B</text>
<text x="354" y="112.7">UI_IN0</text>
<text x="381.5" y="112.7">UI_IN4</text>
<text x="462.2" y="112.7">UIO0</text>
<text x="488.2" y="112.7">UIO4</text>
<text x="354" y="115.3">UI_IN1</text>
<text x="354" y="117.8">UI_IN2</text>
<text x="381.5" y="115.3">UI_IN5</text>
<text x="381.5" y="117.8">UI_IN6</text>
<text x="462.2" y="115.3">UIO1</text>
<text x="462.2" y="117.8">UIO2</text>
<text x="488.2" y="115.3">UIO5</text>
<text x="488.2" y="117.8">UIO6</text>
<text x="354" y="120.3">UI_IN3</text>
<text x="381.5" y="120.3">UI_IN7</text>
<text x="462.2" y="120.3">UIO3</text>
<text x="488.2" y="120.3">UIO7</text>
<text x="10.3" y="135.9">C</text>
<text x="582.3" y="135.9">C</text>
<text x="23.9" y="143.2">UO_OUT1</text>
<text x="23.9" y="140.7">UO_OUT0</text>
<text x="53.8" y="143.2">UO_OUT5</text>
<text x="53.8" y="140.7">UO_OUT4</text>
<text x="140.6" y="143.2">UI_IN1</text>
<text x="140.6" y="140.7">UI_IN0</text>
<text x="165.6" y="140.7">UO_OUT0</text>
<text x="165.6" y="143.2">UO_OUT1</text>
<text x="23.9" y="145.7">UO_OUT2</text>
<text x="23.9" y="148.3">UO_OUT3</text>
<text x="53.8" y="145.7">UO_OUT6</text>
<text x="53.8" y="148.3">UO_OUT7</text>
<text x="140.6" y="145.7">UI_IN2</text>
<text x="165.6" y="145.7">UO_OUT2</text>
<text x="165.6" y="148.3">UO_OUT3</text>
<text x="165.6" y="153.4">UO_OUT5</text>
<text x="165.6" y="155.9">UO_OUT6</text>
<text x="165.6" y="150.8">UO_OUT4</text>
<text x="165.6" y="158.4">UO_OUT7</text>
<text x="10.3" y="185.9">D</text>
<text x="582.3" y="185.9">D</text>
<text x="10.3" y="235.9">E</text>
<text x="582.3" y="235.9">E</text>
<text x="10.3" y="285.9">F</text>
<text x="582.3" y="285.9">F</text>
<text x="10.3" y="335.9">G</text>
<text x="582.3" y="335.9">G</text>
<text x="10.2" y="385.9">H</text>
<text x="582.2" y="385.9">H</text>
<text x="35" y="409.9">1</text>
<text x="85" y="409.9">2</text>
<text x="135" y="409.9">3</text>
<text x="185" y="409.9">4</text>
<text x="235" y="409.9">5</text>
<text x="285" y="409.9">6</text>
<text x="335" y="409.9">7</text>
<text x="385" y="409.9">8</text>
<text x="435" y="409.9">9</text>
<text x="485" y="409.9">10</text>
<text x="535" y="409.9">11</text>
</g>
<g font-size="1.8" fill="#006464">
<text x="27.9" y="28.8">J3A</text>
<text x="73.7" y="27.5">J3B</text>
<text x="129.5" y="27.5">J3C</text>
<text x="193" y="27.5">J3D</text>
<text x="246.4" y="27.5">J3E</text>
<text x="297.2" y="27.5">J3F</text>
<text x="417.4" y="28.4" transform="rotate(-90 417.4 28.4)">R15</text>
<text x="27.9" y="31.3">TT breakout</text>
<text x="31" y="33.9">VBUS</text>
<text x="40.5" y="31.3">(DF12</text>
<text x="47.2" y="31.3">60+50)</text>
<text x="73.7" y="30.1">TT breakout</text>
<text x="76.7" y="33.9">ctrl_ena</text>
<text x="86.2" y="30.1">(DF12</text>
<text x="91" y="33.9">RES0</text>
<text x="93" y="30.1">60+50)</text>
<text x="129.5" y="30.1">TT breakout</text>
<text x="142.1" y="30.1">(DF12</text>
<text x="148.8" y="30.1">60+50)</text>
<text x="193" y="30.1">TT breakout</text>
<text x="205.6" y="30.1">(DF12</text>
<text x="212.3" y="30.1">60+50)</text>
<text x="246.4" y="30.1">TT breakout</text>
<text x="258.9" y="30.1">(DF12</text>
<text x="265.7" y="30.1">60+50)</text>
<text x="297.2" y="30.1">TT breakout</text>
<text x="300.2" y="31.3">mng06</text>
<text x="309.7" y="30.1">(DF12</text>
<text x="316.5" y="30.1">60+50)</text>
<text x="379.3" y="31" transform="rotate(-90 379.3 31)">10kR14</text>
<text x="417.4" y="31" transform="rotate(-90 417.4 31)">5.1k</text>
<text x="458.1" y="31" transform="rotate(-90 458.1 31)">10kR16</text>
<text x="513.9" y="31" transform="rotate(-90 513.9 31)">1k R17</text>
<text x="31" y="36.4">3v3</text>
<text x="76.7" y="36.4">ctrl_~{rst}</text>
<text x="76.7" y="39">ctrl_inc</text>
<text x="91" y="41.5">RES3</text>
<text x="91" y="39">RES2</text>
<text x="91" y="36.4">RES1</text>
<text x="132.6" y="36.4">ui_in[0]</text>
<text x="132.6" y="39">ui_in[1]</text>
<text x="132.6" y="41.5">ui_in[2]</text>
<text x="145" y="41.5">uo_out[2]</text>
<text x="145" y="39">uo_out[1]</text>
<text x="145" y="36.4">uo_out[0]</text>
<text x="196.1" y="36.4">an0</text>
<text x="196.1" y="39">an1</text>
<text x="196.1" y="41.5">an2</text>
<text x="206.6" y="36.4">an6</text>
<text x="206.6" y="39">an7</text>
<text x="206.6" y="41.5">an8</text>
<text x="249.4" y="36.4">an12</text>
<text x="249.4" y="39">an13</text>
<text x="249.4" y="41.5">an14</text>
<text x="258.7" y="36.4">an17</text>
<text x="258.7" y="39">an18</text>
<text x="258.7" y="41.5">an19</text>
<text x="305.3" y="39">mng07</text>
<text x="307.8" y="41.5">mng04</text>
<text x="31" y="46.6">GND</text>
<text x="76.7" y="46.6">proj_~{rst}</text>
<text x="91" y="44">RES4</text>
<text x="132.6" y="44">ui_in[3]</text>
<text x="132.6" y="46.6">ui_in[4]</text>
<text x="145" y="44">uo_out[3]</text>
<text x="145" y="46.6">uo_out[4]</text>
<text x="196.1" y="44">an3</text>
<text x="196.1" y="46.6">an4</text>
<text x="205.4" y="46.6">an10</text>
<text x="206.6" y="44">an9</text>
<text x="249.4" y="44">an15</text>
<text x="249.4" y="46.6">an16</text>
<text x="258.7" y="44">an20</text>
<text x="258.7" y="46.6">an21</text>
<text x="338.3" y="44">mng05</text>
<text x="340.9" y="46.6">mng02</text>
<text x="31" y="49.1">GND</text>
<text x="76.7" y="49.1">proj_clk</text>
<text x="132.6" y="49.1">ui_in[5]</text>
<text x="132.6" y="51.7">ui_in[6]</text>
<text x="145" y="51.7">uo_out[6]</text>
<text x="145" y="49.1">uo_out[5]</text>
<text x="196.1" y="49.1">an5</text>
<text x="205.4" y="49.1">an11</text>
<text x="340.9" y="49.1">mng01</text>
<text x="132.6" y="54.2">ui_in[7]</text>
<text x="132.6" y="59.3">uio[0]</text>
<text x="145" y="54.2">uo_out[7]</text>
<text x="148.4" y="59.3">uio[7]</text>
<text x="307.8" y="59.3">mng03</text>
<text x="132.6" y="61.8">uio[1]</text>
<text x="132.6" y="64.4">uio[2]</text>
<text x="148.4" y="64.4">uio[5]</text>
<text x="148.4" y="61.8">uio[6]</text>
<text x="302.8" y="61.8">mng00</text>
<text x="132.6" y="66.9">uio[3]</text>
<text x="148.4" y="66.9">uio[4]</text>
<text x="28.8" y="81.8" transform="rotate(-90 28.8 81.8)">10kR18</text>
<text x="78.7" y="80.4">SW3</text>
<text x="78.7" y="82.9">PROJ</text>
<text x="84.8" y="82.9">RESET</text>
<text x="125.3" y="81.8" transform="rotate(-90 125.3 81.8)">33 R19</text>
<text x="157.5" y="78.3">TP1</text>
<text x="157.5" y="80.9">PROJ_CLK</text>
<text x="178.7" y="81.8" transform="rotate(-90 178.7 81.8)">10M</text>
<text x="178.7" y="79.2" transform="rotate(-90 178.7 79.2)">R20</text>
<text x="211.7" y="81.8" transform="rotate(-90 211.7 81.8)">10M</text>
<text x="211.7" y="79.2" transform="rotate(-90 211.7 79.2)">R21</text>
<text x="242.2" y="81.8" transform="rotate(-90 242.2 81.8)">10M</text>
<text x="242.2" y="79.2" transform="rotate(-90 242.2 79.2)">R22</text>
<text x="275.2" y="81.8" transform="rotate(-90 275.2 81.8)">10M</text>
<text x="275.2" y="79.2" transform="rotate(-90 275.2 79.2)">R23</text>
<text x="305.7" y="81.8" transform="rotate(-90 305.7 81.8)">10M</text>
<text x="305.7" y="79.2" transform="rotate(-90 305.7 79.2)">R24</text>
<text x="336.1" y="81.8" transform="rotate(-90 336.1 81.8)">10M</text>
<text x="336.1" y="79.2" transform="rotate(-90 336.1 79.2)">R25</text>
<text x="369.2" y="81.8" transform="rotate(-90 369.2 81.8)">10M</text>
<text x="369.2" y="79.2" transform="rotate(-90 369.2 79.2)">R26</text>
<text x="399.6" y="81.8" transform="rotate(-90 399.6 81.8)">10M</text>
<text x="399.6" y="79.2" transform="rotate(-90 399.6 79.2)">R27</text>
<text x="432.7" y="81.8" transform="rotate(-90 432.7 81.8)">10M</text>
<text x="432.7" y="79.2" transform="rotate(-90 432.7 79.2)">R28</text>
<text x="463.1" y="81.8" transform="rotate(-90 463.1 81.8)">10M</text>
<text x="463.1" y="79.2" transform="rotate(-90 463.1 79.2)">R29</text>
<text x="496.2" y="81.8" transform="rotate(-90 496.2 81.8)">10M</text>
<text x="496.2" y="79.2" transform="rotate(-90 496.2 79.2)">R30</text>
<text x="529.2" y="81.8" transform="rotate(-90 529.2 81.8)">10M</text>
<text x="529.2" y="79.2" transform="rotate(-90 529.2 79.2)">R31</text>
<text x="33.9" y="107.2" transform="rotate(-90 33.9 107.2)">10M</text>
<text x="33.9" y="104.6" transform="rotate(-90 33.9 104.6)">R32</text>
<text x="66.9" y="107.2" transform="rotate(-90 66.9 107.2)">10M</text>
<text x="66.9" y="104.6" transform="rotate(-90 66.9 104.6)">R33</text>
<text x="99.9" y="107.2" transform="rotate(-90 99.9 107.2)">10M</text>
<text x="99.9" y="104.6" transform="rotate(-90 99.9 104.6)">R34</text>
<text x="132.9" y="107.2" transform="rotate(-90 132.9 107.2)">10M</text>
<text x="132.9" y="104.6" transform="rotate(-90 132.9 104.6)">R35</text>
<text x="166" y="107.2" transform="rotate(-90 166 107.2)">10M</text>
<text x="166" y="104.6" transform="rotate(-90 166 104.6)">R36</text>
<text x="196.4" y="107.2" transform="rotate(-90 196.4 107.2)">10M</text>
<text x="196.4" y="104.6" transform="rotate(-90 196.4 104.6)">R37</text>
<text x="229.5" y="107.2" transform="rotate(-90 229.5 107.2)">10M</text>
<text x="229.5" y="104.6" transform="rotate(-90 229.5 104.6)">R38</text>
<text x="262.5" y="107.2" transform="rotate(-90 262.5 107.2)">10M</text>
<text x="262.5" y="104.6" transform="rotate(-90 262.5 104.6)">R39</text>
<text x="295.5" y="107.2" transform="rotate(-90 295.5 107.2)">10M</text>
<text x="295.5" y="104.6" transform="rotate(-90 295.5 104.6)">R40</text>
<text x="328.5" y="107.2" transform="rotate(-90 328.5 107.2)">10M</text>
<text x="328.5" y="104.6" transform="rotate(-90 328.5 104.6)">R41</text>
<text x="363.2" y="107.5">J4</text>
<text x="409.8" y="106.4" transform="rotate(-90 409.8 106.4)">C25</text>
<text x="469.9" y="107.5">J5</text>
<text x="513.9" y="106.4" transform="rotate(-90 513.9 106.4)">C27</text>
<text x="363.2" y="110.1">PMOD in</text>
<text x="366.3" y="112.6">IO1</text>
<text x="372.1" y="112.6">IO5</text>
<text x="372.6" y="110.1">(ui_in)</text>
<text x="376.5" y="111.5">7</text>
<text x="409.8" y="109" transform="rotate(-90 409.8 109)">100n</text>
<text x="437.7" y="109" transform="rotate(-90 437.7 109)">1u C26</text>
<text x="469.9" y="110.1">PMOD bidir</text>
<text x="472.9" y="112.6">IO1</text>
<text x="478.7" y="112.6">IO5</text>
<text x="481.9" y="110.1">(uio)</text>
<text x="483.2" y="111.5">7</text>
<text x="513.9" y="109" transform="rotate(-90 513.9 109)">100n</text>
<text x="541.9" y="109" transform="rotate(-90 541.9 109)">1u C28</text>
<text x="366.3" y="115.2">IO2</text>
<text x="366.3" y="117.7">IO3</text>
<text x="372.1" y="115.2">IO6</text>
<text x="372.1" y="117.7">IO7</text>
<text x="472.9" y="115.2">IO2</text>
<text x="472.9" y="117.7">IO3</text>
<text x="478.7" y="115.2">IO6</text>
<text x="478.7" y="117.7">IO7</text>
<text x="366.3" y="120.2">IO4</text>
<text x="366.3" y="122.8">GND GND</text>
<text x="366.3" y="125.3">VCC</text>
<text x="371.6" y="125.3">VCC</text>
<text x="372.1" y="120.2">IO8</text>
<text x="472.9" y="120.2">IO4</text>
<text x="472.9" y="122.8">GND GND</text>
<text x="472.9" y="125.3">VCC</text>
<text x="478.3" y="125.3">VCC</text>
<text x="478.7" y="120.2">IO8</text>
<text x="35.6" y="135.5">J6</text>
<text x="82.1" y="136.9" transform="rotate(-90 82.1 136.9)">100n</text>
<text x="82.1" y="134.4" transform="rotate(-90 82.1 134.4)">C29</text>
<text x="110.1" y="136.9" transform="rotate(-90 110.1 136.9)">1u C30</text>
<text x="149.9" y="135.5">J7</text>
<text x="188" y="136.8">M3</text>
<text x="188" y="134.2">H1</text>
<text x="200.7" y="136.8">M3</text>
<text x="200.7" y="134.2">H2</text>
<text x="213.4" y="136.8">M3</text>
<text x="213.4" y="134.2">H3</text>
<text x="226.1" y="136.8">M3</text>
<text x="226.1" y="134.2">H4</text>
<text x="35.6" y="138">PMOD out</text>
<text x="38.6" y="140.6">IO1</text>
<text x="38.6" y="143.1">IO2</text>
<text x="44.4" y="140.6">IO5</text>
<text x="44.4" y="143.1">IO6</text>
<text x="46.3" y="138">(uo_out)</text>
<text x="149.9" y="138">Logic</text>
<text x="151.1" y="139.4">1</text>
<text x="156.1" y="138">analyzer</text>
<text x="159.9" y="139.4">2</text>
<text x="38.6" y="145.6">IO3</text>
<text x="38.6" y="148.2">IO4</text>
<text x="44.4" y="148.2">IO8</text>
<text x="44.4" y="145.6">IO7</text>
<text x="38.6" y="150.7">GND GND</text>
<text x="38.6" y="153.3">VCC</text>
<text x="43.9" y="153.3">VCC</text>
</g>
<g font-size="1.8" fill="#0f0f0f">
<text x="520.7" y="33.5">PROJ_RST_N</text>
<text x="186.7" y="36.1">AN0</text>
<text x="186.7" y="38.6">AN1</text>
<text x="186.7" y="41.2">AN2</text>
<text x="215.9" y="36.1">AN6</text>
<text x="215.9" y="38.6">AN7</text>
<text x="215.9" y="41.2">AN8</text>
<text x="238.8" y="36.1">AN12</text>
<text x="238.8" y="38.6">AN13</text>
<text x="238.8" y="41.2">AN14</text>
<text x="269.2" y="38.6">AN18</text>
<text x="269.2" y="41.2">AN19</text>
<text x="269.2" y="36.1">AN17</text>
<text x="59.4" y="46.2">PROJ_RST_N</text>
<text x="186.7" y="43.7">AN3</text>
<text x="186.7" y="46.2">AN4</text>
<text x="215.9" y="46.2">AN10</text>
<text x="215.9" y="43.7">AN9</text>
<text x="238.8" y="43.7">AN15</text>
<text x="238.8" y="46.2">AN16</text>
<text x="269.2" y="43.7">AN20</text>
<text x="269.2" y="46.2">AN21</text>
<text x="61.5" y="48.8">PROJ_CLK</text>
<text x="186.7" y="48.8">AN5</text>
<text x="215.9" y="48.8">AN11</text>
<text x="35.6" y="84.3">PROJ_RST_N</text>
<text x="64.4" y="86.9">PROJ_RST_N</text>
<text x="132.1" y="84.3">PROJ_CLK</text>
<text x="171.4" y="84.3">AN0</text>
<text x="204.4" y="84.3">AN1</text>
<text x="234.9" y="84.3">AN2</text>
<text x="267.9" y="84.3">AN3</text>
<text x="298.4" y="84.3">AN4</text>
<text x="328.9" y="84.3">AN5</text>
<text x="361.9" y="84.3">AN6</text>
<text x="392.4" y="84.3">AN7</text>
<text x="425.4" y="84.3">AN8</text>
<text x="455.9" y="84.3">AN9</text>
<text x="487.7" y="84.3">AN10</text>
<text x="520.7" y="84.3">AN11</text>
<text x="158" y="93.4" transform="rotate(-90 158 93.4)">PROJ_CLK</text>
<text x="25.4" y="109.7">AN12</text>
<text x="58.5" y="109.7">AN13</text>
<text x="91.5" y="109.7">AN14</text>
<text x="124.5" y="109.7">AN15</text>
<text x="157.5" y="109.7">AN16</text>
<text x="188" y="109.7">AN17</text>
<text x="221" y="109.7">AN18</text>
<text x="254" y="109.7">AN19</text>
<text x="287.1" y="109.7">AN20</text>
<text x="320.1" y="109.7">AN21</text>
<text x="140.6" y="148.3">UI_IN3</text>
<text x="135.6" y="152.9">PROJ_RST_N</text>
<text x="137.7" y="150.4">PROJ_CLK</text>
</g>
<g font-size="1.8" fill="#a90000">
<text x="363.8" y="111.5">1</text>
<text x="470.5" y="111.5">1</text>
<text x="363.8" y="114">2</text>
<text x="363.8" y="116.6">3</text>
<text x="363.8" y="119.1">4</text>
<text x="375.9" y="119.1">10</text>
<text x="376.5" y="114">8</text>
<text x="376.5" y="116.6">9</text>
<text x="470.5" y="114">2</text>
<text x="470.5" y="116.6">3</text>
<text x="470.5" y="119.1">4</text>
<text x="482.6" y="119.1">10</text>
<text x="483.2" y="114">8</text>
<text x="483.2" y="116.6">9</text>
<text x="363.8" y="121.7">5</text>
<text x="363.8" y="124.2">6</text>
<text x="375.9" y="121.7">11</text>
<text x="375.9" y="124.2">12</text>
<text x="470.5" y="121.7">5</text>
<text x="470.5" y="124.2">6</text>
<text x="482.6" y="121.7">11</text>
<text x="482.6" y="124.2">12</text>
<text x="36.1" y="139.4">1</text>
<text x="36.1" y="142">2</text>
<text x="48.8" y="139.4">7</text>
<text x="48.8" y="142">8</text>
<text x="151.1" y="142">3</text>
<text x="159.9" y="142">4</text>
<text x="36.1" y="144.5">3</text>
<text x="36.1" y="147.1">4</text>
<text x="36.1" y="149.6">5</text>
<text x="48.2" y="147.1">10</text>
<text x="48.2" y="149.6">11</text>
<text x="48.8" y="144.5">9</text>
<text x="151.1" y="144.5">5</text>
<text x="151.1" y="147.1">7</text>
<text x="151.1" y="149.6">9</text>
<text x="159.3" y="149.6">10</text>
<text x="159.9" y="144.5">6</text>
<text x="159.9" y="147.1">8</text>
<text x="36.1" y="152.1">6</text>
<text x="48.2" y="152.1">12</text>
<text x="150.5" y="152.1">11</text>
<text x="150.5" y="154.7">13</text>
<text x="159.3" y="152.1">12</text>
<text x="159.3" y="154.7">14</text>
<text x="150.5" y="157.2">15</text>
<text x="159.3" y="157.2">16</text>
</g>
<g font-size="1.3" fill="#840000">
<text x="79.8" y="32.1">MUX</text>
<text x="78.3" y="43.8">PROJECT</text>
<text x="338.6" y="50.4">Management</text>
</g>
<g font-size="1.1" fill="#006464">
<text x="371.4" y="121.5" transform="rotate(-90 371.4 121.5)">PMOD Host</text>
<text x="478.1" y="121.5" transform="rotate(-90 478.1 121.5)">PMOD Host</text>
<text x="43.7" y="149.4" transform="rotate(-90 43.7 149.4)">PMOD Host</text>
</g>
</svg>
